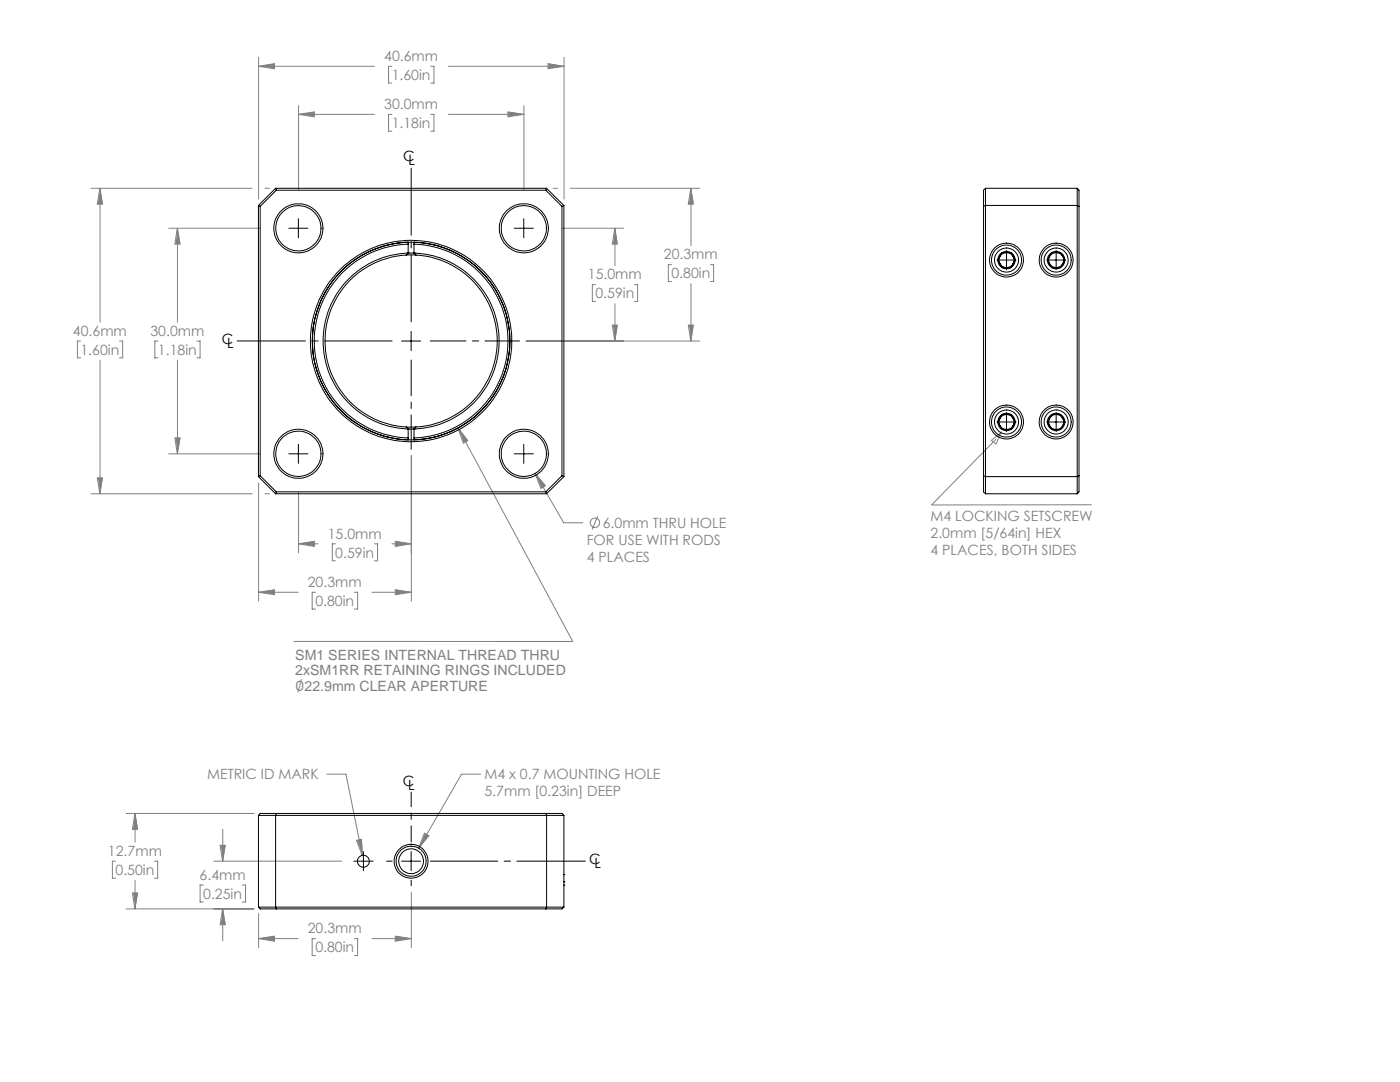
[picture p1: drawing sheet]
<svg xmlns="http://www.w3.org/2000/svg" width="279mm" height="216mm" viewBox="0 0 279 216" stroke-linecap="round" stroke-linejoin="round" font-family="sans-serif">
<g fill="none" stroke="#808080" stroke-width=".2">
<path d="M51.6 13.2l3.2-.5v1zM51.6 13.2h23.1M51.6 11.4v28.3M78.2 13.2h-.7v3.4h.7M86 13.2h.6v3.4h-.6M89.5 13.2h23.1M109.4 12.7l3.1 .5-3.1 .5zM112.6 11.4v28.3M18.2 37.6h32.1M19.9 37.6l.5 3.1h-1zM20 37.6v26.7M52.9 37.6h.9"/>
<path d="M59.5 22.8l3.2-.5v1zM59.6 22.8h15.1M59.6 21.1v16.8M78.2 22.8h-.7v3.4h.7M86 22.8h.6v3.4h-.6M89.5 22.8h15.1M101.3 22.3l3.2 .5-3.2 .5zM104.6 21.1v16.8M110.4 37.6h.9M113.8 37.6h25.9M137.9 37.6l.5 3.1h-1zM137.9 37.6v11.4"/>
<path d="M33.7 45.5h18.2M35.4 45.5l.5 3.2h-1zM35.4 45.5v18.8M112.3 45.5h12.2M118.8 56.8h-.6v3.3h.6M122.7 45.5l.5 3.2h-1zM122.7 45.5v7.5M126.6 56.8h.6v3.3h-.6M134 52.8h-.6v3.4h.6M137.9 56.6v11.5M141.8 52.8h.6v3.4h-.6M16.1 68.1h-.7v3.3h.7"/>
<path d="M20 71.9v26.6M23.8 68.1h.7v3.3h-.7M31.5 68.1h-.6v3.3h.6M35.4 71.9v18.7M39.3 68.1h.6v3.3h-.6M105 68.1h34.7M122.2 64.9h1l-.5 3.1zM122.7 60.6v7.5M137.4 64.9h1l-.5 3.1zM18.2 98.5h32.1M19.4 95.4h1l-.5 3.1zM33.7 90.6h18.2"/>
<path d="M34.9 87.4h1l-.5 3.2zM51.6 96.4v23.5M52.9 98.5h.9M59.6 98.2v12.1M82.1 90.9v29M91.4 85.4l1.9 2.5-.8 .5zM91.4 85.4l22.9 42.6M106.8 94.5l2 2.4-.9 .6zM106.8 94.5l5.7 9.8h3.8M197.8 87.9l2-1.6-1 2.3zM198.7 87.7l-12.8 13.1 31.9-.1M51.6 118.2l3.2-.5v1z"/>
<path d="M51.6 118.2h7.9M59.5 108.5l3.2-.5v1zM59.6 108.5h3.9M63 118.2h-.7v3.3h.7M67 108.5h-.7v3.4h.7M70.7 118.2h.7v3.3h-.7M74.2 118.2h7.9M74.7 108.5h.7v3.4h-.7M78.2 108.5h3.9M78.9 108l3.2 .5-3.2 .5zM78.9 117.7l3.2 .5-3.2 .5zM119.3 103l-1.1 2.7"/>
<path d="M58.7 128h55.5M65.2 154.5h3.8l3.3 16.2M95.9 154.5h-3.8l-8.5 14.8M23.1 171.8h-.7v3.4h.7M25.2 162.3h25.5M26.4 178.2h1l-.5 3.2zM26.9 162.3l.5 3.2h-1zM27 162.3v5.8M27 175.6v5.8M30.8 171.8h.7v3.4h-.7M40.6 176.6h-.7v3.4h.7M42.7 171.8h25.5"/>
<path d="M43.9 168.7h1l-.5 3.1zM44.4 165.5v6.3M48.3 176.6h.7v3.4h-.7M71.2 167.7l.9-.2 .2 3.2zM82.1 178v11.1M84.7 166.3l.9 .5-2.1 2.5zM25.2 181.4h25.5M44.4 181.4l.5 3.1h-1zM44.4 181.4v6.3M51.6 187.3l3.2-.5v1zM51.6 182.3v6.8M51.6 187.3h7.9"/>
<path d="M63 187.3h-.7v3.4h.7M70.7 187.3h.7v3.4h-.7M74.2 187.3h7.9M78.9 186.8l3.2 .5-3.2 .5z"/>
<circle cx="118.7" cy="104.3" r=".94"/>
</g>
<path d="M78.3 68h-30.9M82.1 64.2v-30.6M85.9 171.8h30.9" fill="none" stroke="#000" stroke-width=".2" stroke-dasharray="15.2 1.3 1.3 1.3" stroke-dashoffset="1.8"/>
<path d="M82.1 71.8v17.9M85.9 68h17.8" fill="none" stroke="#000" stroke-width=".2" stroke-dasharray="15.2 1.3 1.3 1.3" stroke-dashoffset="8.1"/>
<path d="M82.1 168v-9.9" fill="none" stroke="#000" stroke-width=".2" stroke-dasharray="15.2 1.3 1.3 1.3" stroke-dashoffset="12"/>
<path d="M78.3 171.8h-1.1M82.1 175.6v1.1" fill="none" stroke="#000" stroke-width=".2" stroke-dasharray="15.2 1.3 1.3 1.3"/>
<g fill="none" stroke="#000" stroke-width=".2">
<path d="M57.6 45.5h3.9M59.5 43.6v3.8M102.6 45.5h3.8M104.5 43.6v3.8M199 51.9h3.8M200.9 50v3.8M208.9 51.9h3.8M210.8 50v3.8M80.1 68h3.9M82.1 66.1v3.9M57.6 90.6h3.9M59.5 88.6v3.9"/>
<path d="M102.6 90.6h3.8M104.5 88.6v3.9M199 84.2h3.8M200.9 82.3v3.8M208.9 84.2h3.8M210.8 82.3v3.8M70.6 171.8h3.8M72.5 169.9v3.8M80.1 171.8h3.9M82.1 169.9v3.8"/>
</g>
<path d="M51.7 13.2l3.2-.5v1zM109.5 12.7l3.1 .5-3.1 .5zM59.6 22.8l3.2-.5v1zM101.4 22.3l3.2 .5-3.2 .5zM35.5 45.5l.5 3.2h-1zM35 87.3h1l-.5 3.2zM20 37.5l.5 3.2h-1zM19.5 95.3h1l-.5 3.2zM59.6 108.5l3.2-.5v1zM79 108l3.2 .5-3.2 .5zM51.7 118.1l3.2-.5v1zM79 117.6l3.2 .5-3.2 .5zM106.9 94.4l1.1 3 .9-.5zM91.5 85.4l1.1 3 .8-.5zM122.8 45.5l.5 3.2h-1zM122.3 64.8h1l-.5 3.2zM138 37.5l.5 3.2h-1zM137.5 64.8h1l-.5 3.2zM84.8 166.2l-1.2 3 2.1-2.5zM71.3 167.6l1.1 3-.2-3.2zM44 168.6h1l-.5 3.2zM44.5 181.3l.5 3.2h-1zM27 162.3l.5 3.2h-1zM26.5 178.2h1l-.5 3.1zM51.7 187.3l3.2-.5v1zM79 186.8l3.2 .5-3.2 .5z" fill="#808080"/>
<g fill="none" stroke="#000" stroke-width=".2">
<path d="M55 37.6l-3.4 3.4M55 37.6l.1 .4M55 37.6h54.1M55.1 38l-3.2 3.2M55.1 38h53.8M108.9 38l3.2 3.2M109.1 37.6l3.4 3.4M109.1 37.6l-.2 .4M196.7 37.6h18.3M196.7 37.6v60.9M196.7 37.6l-.4 .4v60.1l.4 .4M215 37.6v60.9"/>
<path d="M215 37.6l.3 .4v60.1l-.3 .4M51.6 41l.3 .2M51.6 41v54.1M51.9 41.2v53.7M81.1 50.9a17.2 17.2 0 0 0-16.2 17.1 17.2 17.2 0 0 0 16.2 17.2M81.1 50.9h1.9M81.5 50.5h.1M81.5 50.5a17.6 17.6 0 0 0-17 17.5 17.6 17.6 0 0 0 17 17.6M81.5 48.7a19.3 19.3 0 0 0-18.8 19.3 19.3 19.3 0 0 0 18.8 19.4M81.5 50.5v-2.2a19.7 19.7 0 0 0-19.2 19.8 19.7 19.7 0 0 0 19.2 19.7v-2.2M81.5 50.5h1.1M81.5 50.5l-.4 .4"/>
<path d="M82.6 50.5h.1M82.6 50.5a17.6 17.6 0 0 1 17 17.5 17.6 17.6 0 0 1-17 17.6M82.6 48.7a19.3 19.3 0 0 1 18.8 19.3 19.3 19.3 0 0 1-18.8 19.4M82.6 50.5v-2.2a19.7 19.7 0 0 1 19.1 19.8 19.7 19.7 0 0 1-19.1 19.7v-2.2M82.6 50.5l.4 .4M83 50.9a17.2 17.2 0 0 1 16.2 17.1 17.2 17.2 0 0 1-16.2 17.2M112.1 41.2v53.7M112.5 41l-.4 .2M112.5 41v54.1M196.3 41.2l.4-.2h18.3l.3 .2M199.1 51.9l.9 1.5M199.1 51.9a1.66 1.66 0 0 0 .9 1.5"/>
<path d="M200 50.4a1.66 1.66 0 0 0-.9 1.5M200 50.4l-.9 1.5M200 53.4a1.94 1.94 0 0 0 1.8 0M200 53.4h1.8M200 50.4a1.7 1.7 0 0 1 1.8 0M200 50.4h1.8M201.8 50.4a1.87 1.87 0 0 1 .8 1.5M201.8 50.4l.8 1.5M202.6 51.9l-.8 1.5M202.6 51.9a1.87 1.87 0 0 1-.8 1.5M207.8 58.7h2.3v-1h.7v3.4h-1.1v1.1h1.1v.7h-3v-.7h1.2v-1.1h-1.2v-.8h2.3v-.8h-2.3zM209.1 51.9l.8 1.5"/>
<path d="M209.1 51.9a1.66 1.66 0 0 0 .8 1.5M209.9 50.4l-.8 1.5M209.9 50.4a1.66 1.66 0 0 0-.8 1.5M209.9 50.4h1.7M209.9 50.4a1.64 1.64 0 0 1 1.7 0M209.9 53.4a1.87 1.87 0 0 0 1.7 0M209.9 53.4h1.7M211.6 50.4l.9 1.5M211.6 50.4a1.79 1.79 0 0 1 .9 1.5M212.5 51.9l-.9 1.5M212.5 51.9a1.79 1.79 0 0 1-.9 1.5M200.4 70.9l2.8 1v.3l-2.8-1z"/>
<path d="M200.9 63.4h2.3v.6a.74 .74 0 0 1-.8 .9 .74 .74 0 0 1-.7-.9v-.3h-.8zM200.9 72.7h2.3v.4l-1.3 .6 1.3 .6v.3h-2.3v-.2h1.9l-1.3-.6v-.2l1.3-.6h-1.9zM200.9 69.8h2v-.8h.3v1.9h-.3v-.8h-2zM201.1 61.4a1.25 1.25 0 0 1 1.7 0 1.25 1.25 0 0 1 .2 1.6h-.3a.91 .91 0 0 0 0-1.3 .91 .91 0 0 0-1.3 0 .91 .91 0 0 0 0 1.3h-.4a1.33 1.33 0 0 1 .1-1.6zM201.3 67.2h-.4a.97 .97 0 0 0 .5 1.6l.5-.1 .2-.4a.57 .57 0 0 0 .7 .4 .57 .57 0 0 0 .4-.8l-.1-.6h-.4M201.3 67.3a.63 .63 0 0 0-.2 .7 .63 .63 0 0 0 .7 .4l.1-.1 .1-.5 .2 .1a.38 .38 0 0 0 .5 .5 .38 .38 0 0 0 .2-.6l-.2-.5M201.3 65.3h-.4a.89 .89 0 0 0-.1 1 .89 .89 0 0 0 1 .4l.3-.4a.57 .57 0 0 0 .7 .4 .57 .57 0 0 0 .4-.7l-.1-.7h-.4M201.3 65.3a.63 .63 0 0 0-.2 .7 .63 .63 0 0 0 .7 .4l.2-.6h.2v.3a.37 .37 0 0 0 .6 .3l.2-.5-.3-.6M201.3 65.3h.1M201.3 67.2v.1M202 63.7h.9a.58 .58 0 0 1-.4 .9 .6 .6 0 0 1-.5-.9zM202.7 67.3h.1"/>
<path d="M202.7 65.3h.1M207.9 68.8h2.7v.7h-2.1v1.3l2.1 .8v.8l-2.5 .9h2.5v1.3a.69 .69 0 0 1-.3 .9 .69 .69 0 0 1-.9-.3l-.1 .3-.5 .2v.7a.44 .44 0 0 0-.5 .5 .44 .44 0 0 0 .5 .4 1.8 1.8 0 0 1 1-1.5 1.14 1.14 0 0 1 .9 1.1 1.14 1.14 0 0 1-.9 1.1v-.7a.4 .4 0 0 0 .3-.4 .4 .4 0 0 0-.3-.4v.1a1.64 1.64 0 0 1-1.1 1.5 1.26 1.26 0 0 1-.9-.9 1.26 1.26 0 0 1 .4-1.3l.4-.2-.6-.4-.1-.7v-2l.5-.1v-1l-.5-.2zM208.4 74h.7v.7a.39 .39 0 0 1-.4 .4 .39 .39 0 0 1-.3-.4zM208.5 64.1a1.09 1.09 0 0 1 1.6 .1 .91 .91 0 0 1-.6 1 .91 .91 0 0 1-1.1-.5zM208.5 74.1h.5v.5a.25 .25 0 0 1-.3 .3 .25 .25 0 0 1-.2-.3zM208.7 76.6h.2l-.3 .6-.1-.2zM208.8 71.6l1.1 .5-1.1 .3zM208.9 75.8l.5-.3 .3 .2-.4 .1-.4 .7zM209 71.8l.6 .2-.6 .2zM209.2 68.1a.88 .88 0 0 0 1 .4 .88 .88 0 0 0 .6-1v-1.5h-3v.7h1v.7a1.09 1.09 0 0 1-1 .5v3.5l.4 .2v.8l-.4 .1v2.3a.86 .86 0 0 0 .4 .9 1.44 1.44 0 0 0-.5 1.4 1.44 1.44 0 0 0 1 1.1 .91 .91 0 0 0 1-.9M209.2 68.1a1.47 1.47 0 0 1-1.3 .6h2.9v1h-2.2v1l2.2 .8v1l-1.9 .7h1.9l-.1 2-.5 .5a1.32 1.32 0 0 1 .6 1.5 1.32 1.32 0 0 1-1.1 1v-.9M209.2 68.1h.1"/>
<path d="M209.3 66h.1M209.4 66.7h.8v.7a.36 .36 0 0 1-.4 .4 .36 .36 0 0 1-.4-.4zM209.4 74h.7v.6a.34 .34 0 0 1-.3 .4 .34 .34 0 0 1-.4-.4zM209.6 74.1h.4l-.1 .5a.18 .18 0 0 1-.2 .2 .18 .18 0 0 1-.1-.2zM209.7 77.3h.1M209.9 76.7v.3l-.2 .2zM51.6 95.1l3.4 3.4M51.9 94.9l3.2 3.2M51.9 94.9l-.3 .2M55 98.5h54.1M55.1 98.1h53.8M55.1 98.1l-.1 .4"/>
<path d="M81.1 85.2h1.9M81.1 85.2l.4 .4M81.5 85.6h.1M81.5 85.6h1.1M82.6 85.6h.1M83 85.2l-.4 .4M108.9 98.1l.2 .4M112.1 94.9l-3.2 3.2M112.1 94.9l.4 .2M112.5 95.1l-3.4 3.4M196.3 94.9l.4 .2h18.3l.3-.2M196.7 98.5h18.3"/>
<path d="M199.1 84.2l.9 1.5M199.1 84.2a1.66 1.66 0 0 0 .9 1.5M200 82.7l-.9 1.5M200 82.7a1.66 1.66 0 0 0-.9 1.5M200 85.7h1.8M200 85.7a1.7 1.7 0 0 0 1.8 0M200 82.7h1.8M200 82.7a1.94 1.94 0 0 1 1.8 0M201.8 82.7l.8 1.5M201.8 82.7a1.87 1.87 0 0 1 .8 1.5M202.6 84.2l-.8 1.5M202.6 84.2a1.87 1.87 0 0 1-.8 1.5"/>
<path d="M209.1 84.2l.8 1.5M209.1 84.2a1.66 1.66 0 0 0 .8 1.5M209.9 82.7a1.66 1.66 0 0 0-.8 1.5M209.9 82.7l-.8 1.5M209.9 82.7h1.7M209.9 82.7a1.87 1.87 0 0 1 1.7 0M209.9 85.7a1.64 1.64 0 0 0 1.7 0M209.9 85.7h1.7M211.6 82.7a1.79 1.79 0 0 1 .9 1.5M211.6 82.7l.9 1.5M212.5 84.2a1.79 1.79 0 0 1-.9 1.5M212.5 84.2l-.9 1.5"/>
<path d="M51.6 162.7v18.3M51.6 162.7h60.9M51.6 162.7l.3-.4h60.3l.3 .4M55.1 162.3l-.1 .4v18.3l.1 .4M108.9 162.3l.2 .4v18.3l-.2 .4M112.5 174.5h.1M112.5 176h.1M112.5 176.6h.1M112.5 162.7v18.3M51.6 181h60.9M51.6 181l.3 .4h60.3l.3-.4"/>
<circle cx="59.5" cy="45.5" r="4.5"/>
<circle cx="59.6" cy="45.5" r="4.9"/>
<circle cx="104.5" cy="45.5" r="4.5"/>
<circle cx="104.5" cy="45.5" r="4.9"/>
<circle cx="200.9" cy="51.9" r="3"/>
<circle cx="200.9" cy="51.9" r="1.49"/>
<circle cx="200.9" cy="51.9" r="2.39"/>
<circle cx="200.9" cy="51.9" r="3.4"/>
<circle cx="210.8" cy="51.9" r="3"/>
<circle cx="210.8" cy="51.9" r="3.4"/>
<circle cx="210.8" cy="51.9" r="1.51"/>
<circle cx="210.8" cy="51.9" r="2.39"/>
<circle cx="82" cy="68" r="20.1"/>
<circle cx="82.1" cy="68" r="19.7"/>
<circle cx="209.2" cy="64.4" r="1.57"/>
<circle cx="59.5" cy="90.6" r="4.5"/>
<circle cx="59.6" cy="90.6" r="4.9"/>
<circle cx="104.5" cy="90.6" r="4.5"/>
<circle cx="104.5" cy="90.6" r="4.9"/>
<circle cx="200.9" cy="84.2" r="1.51"/>
<circle cx="200.9" cy="84.2" r="3"/>
<circle cx="200.9" cy="84.2" r="2.39"/>
<circle cx="200.9" cy="84.2" r="3.4"/>
<circle cx="210.8" cy="84.2" r="3.4"/>
<circle cx="210.8" cy="84.2" r="1.51"/>
<circle cx="210.8" cy="84.2" r="3"/>
<circle cx="210.8" cy="84.2" r="2.39"/>
<circle cx="72.5" cy="171.8" r="1.2"/>
<circle cx="82.1" cy="171.9" r="3.4"/>
<circle cx="82.1" cy="171.8" r="2.47"/>
<circle cx="82.1" cy="171.8" r="3"/>
</g>
<path d="M199.8 56.7h12.6v22h-12.6z" fill="#fff" stroke="#fff" stroke-width=".35"/>
<g font-size="2.8" fill="#808080">
<text x="76.7" y="12.2">40.6mm</text>
<text x="78.2" y="16">1.60in</text>
<text x="76.7" y="21.8">30.0mm</text>
<text x="78.2" y="25.6">1.18in</text>
<text x="132.5" y="51.8">20.3mm</text>
<text x="117.3" y="55.7">15.0mm</text>
<text x="118.8" y="59.5">0.59in</text>
<text x="134" y="55.5">0.80in</text>
<text x="14.6" y="67">40.6mm</text>
<text x="16.1" y="70.8">1.60in</text>
<text x="30" y="67">30.0mm</text>
<text x="31.5" y="70.8">1.18in</text>
<text x="65.4" y="107.5">15.0mm</text>
<text x="120.3" y="105.4">6.0mm THRU HOLE</text>
<text x="185.7" y="104">M4 LOCKING SETSCREW</text>
<text x="185.7" y="107.3">2.0mm [5/64in] HEX</text>
<text x="66.9" y="111.3">0.59in</text>
<text x="117.1" y="108.7">FOR USE WITH RODS</text>
<text x="117.1" y="112.1">4 PLACES</text>
<text x="185.7" y="110.7">4 PLACES, BOTH SIDES</text>
<text x="61.4" y="117.1">20.3mm</text>
<text x="62.9" y="120.9">0.80in</text>
<text x="41.3" y="155.5">METRIC ID MARK</text>
<text x="96.7" y="155.5">M4 x 0.7 MOUNTING HOLE</text>
<text x="96.7" y="158.9">5.7mm [0.23in] DEEP</text>
<text x="21.6" y="170.8">12.7mm</text>
<text x="23.1" y="174.6">0.50in</text>
<text x="39.8" y="175.6">6.4mm</text>
<text x="40.6" y="179.3">0.25in</text>
<text x="61.4" y="186.2">20.3mm</text>
<text x="62.9" y="190">0.80in</text>
</g>
<g font-size="2.8">
<text x="80.5" y="32.2">C</text>
<text x="81.5" y="33">L</text>
<text x="44.3" y="68.6">C</text>
<text x="45.3" y="69.4">L</text>
<text x="80.4" y="156.8">C</text>
<text x="81.4" y="157.6">L</text>
<text x="117.6" y="172.4">C</text>
<text x="118.6" y="173.2">L</text>
</g>
<g font-size="2.8" fill="#7f7f7f">
<text x="58.9" y="131.6">SM1 SERIES INTERNAL THREAD THRU</text>
<text x="58.9" y="134.8">2xSM1RR RETAINING RINGS INCLUDED</text>
<text x="58.9" y="137.9">∅22.9mm CLEAR APERTURE</text>
</g>
</svg>
